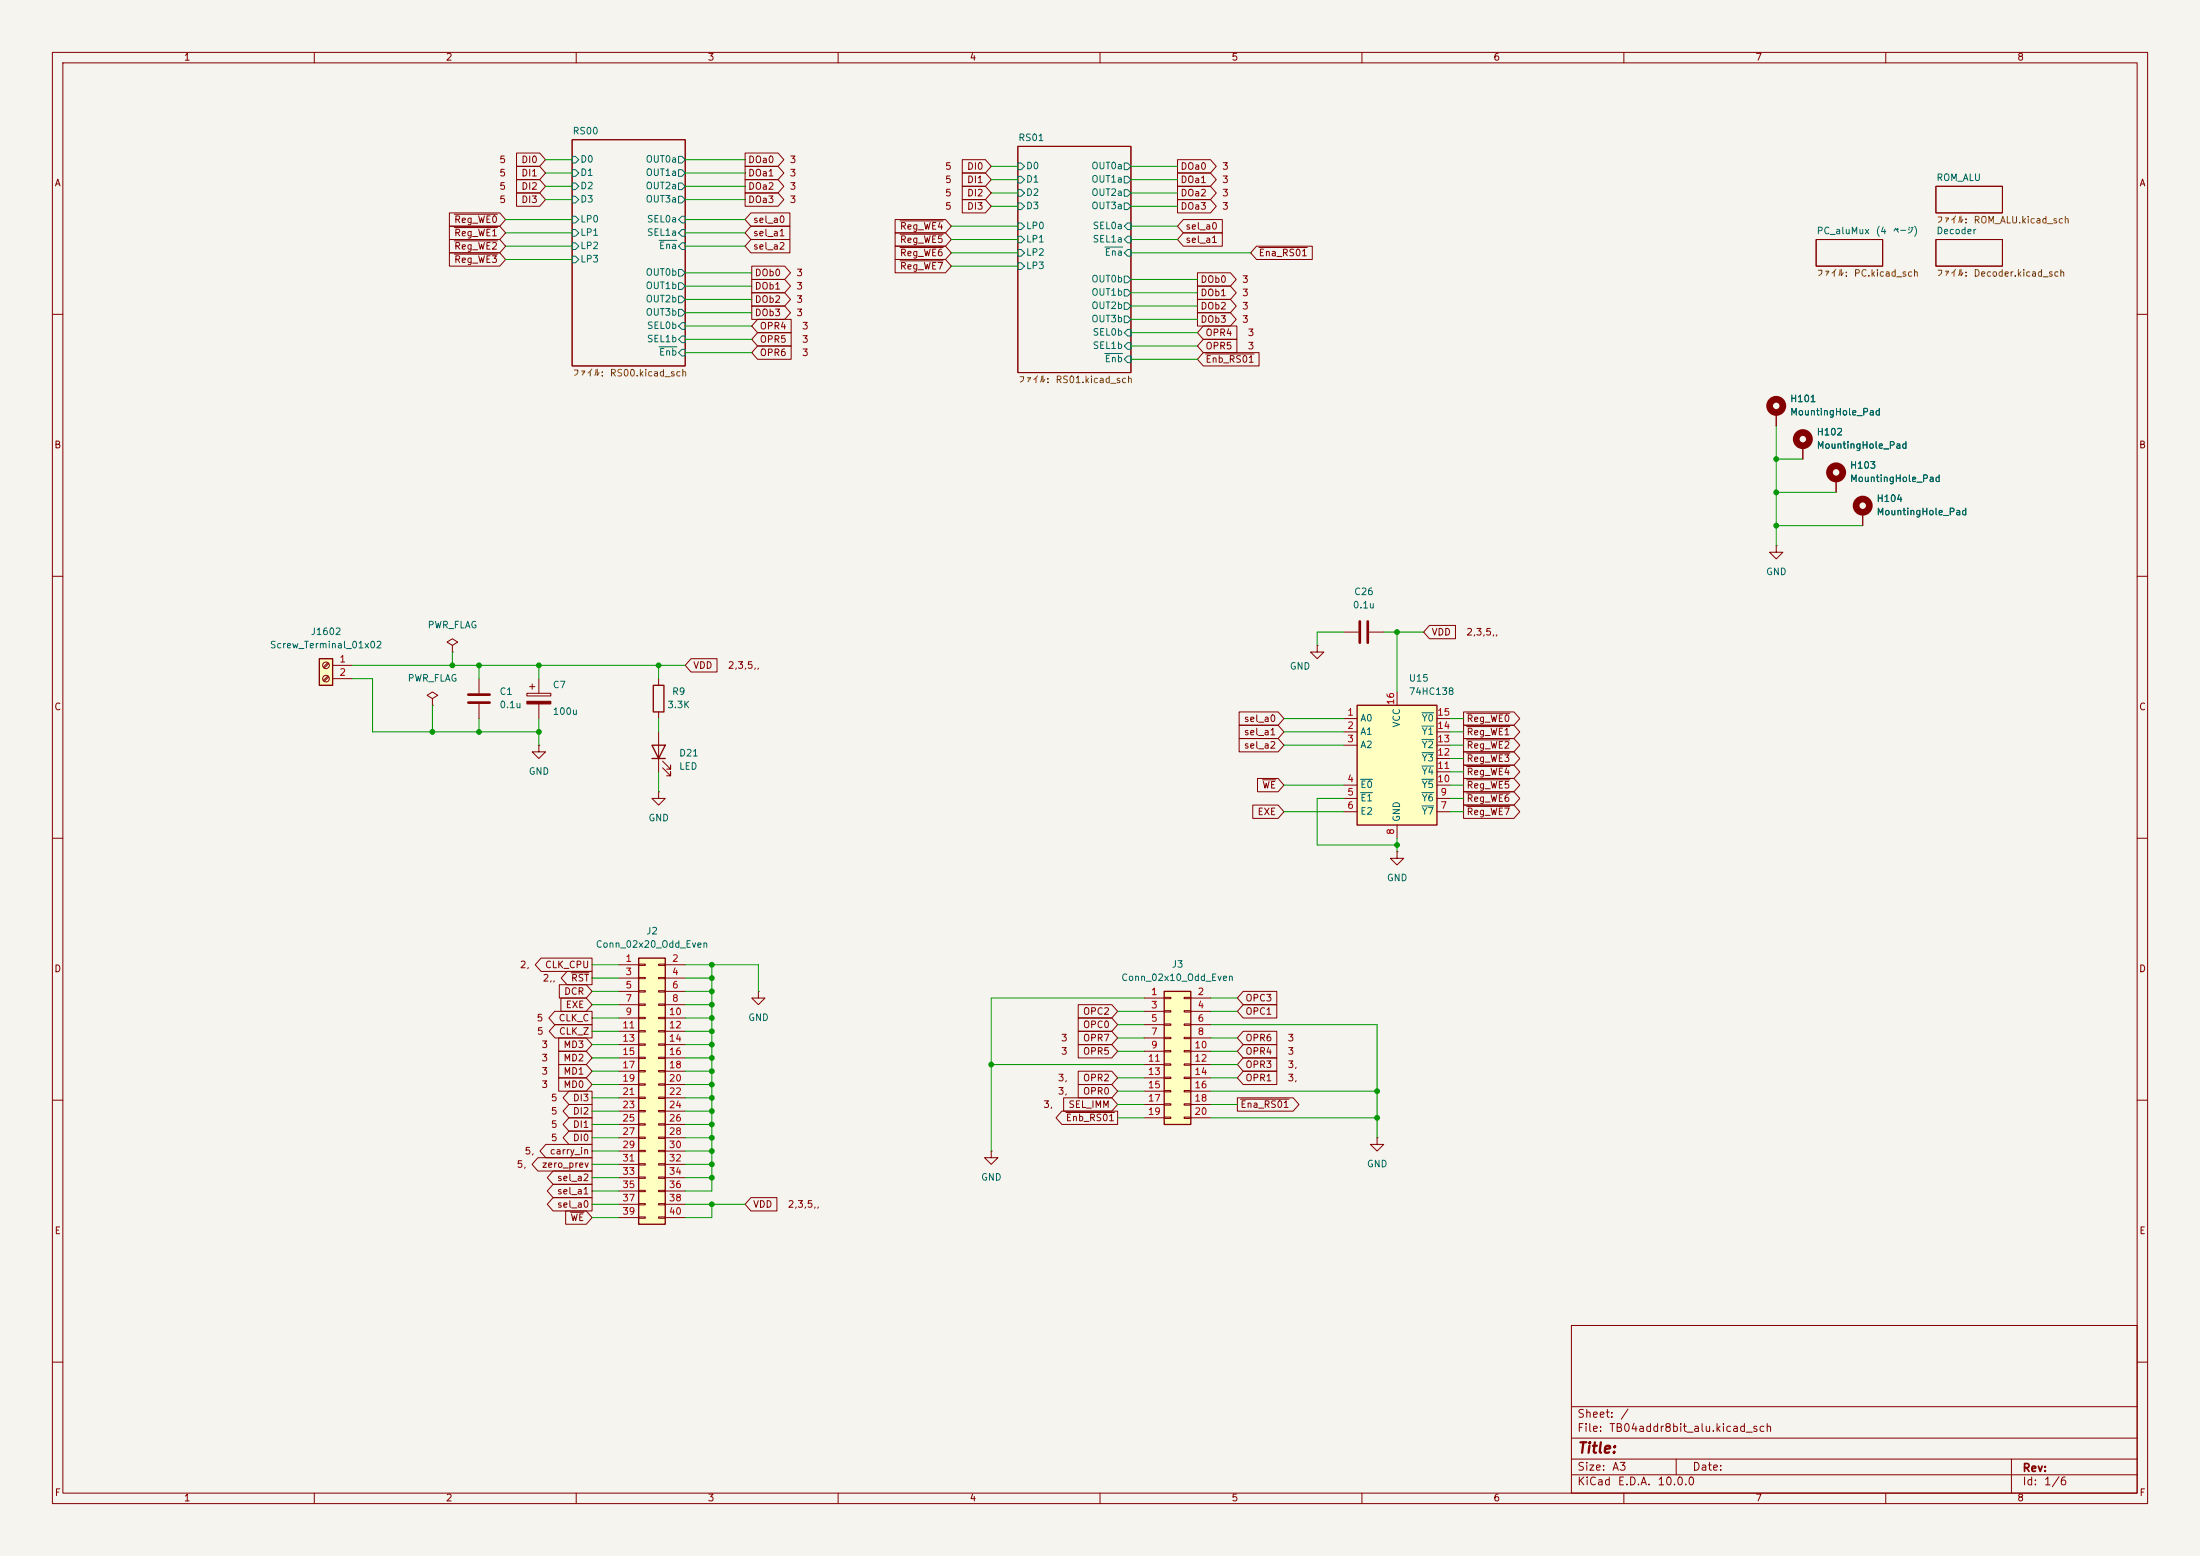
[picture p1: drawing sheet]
<svg xmlns="http://www.w3.org/2000/svg" width="420mm" height="297mm" viewBox="0 0 420 297" stroke-linecap="round" stroke-linejoin="round" font-family="sans-serif">
<path d="M0 0h420v297h-420z" fill="#f5f4ef" stroke="#f5f4ef" stroke-width=".19"/>
<g fill="none" stroke="#840000" stroke-width=".19">
<path d="M10 10h400v277h-400zM12 12h396v273h-396zM60 10v2M110 10v2M160 10v2M210 10v2M260 10v2M310 10v2M360 10v2M109.2 26.7h21.6v43.2h-21.6zM194.3 27.9h21.6v43.2h-21.6zM369.6 35.6h12.7v5h-12.7z"/>
<path d="M346.7 45.7h12.7v5.1h-12.7zM369.6 45.7h12.7v5.1h-12.7zM10 60h2M408 60h2M10 110h2M408 110h2M91.4 129.5v2.8M91.4 134.4v2.8M10 160h2M408 160h2M10 210h2M408 210h2"/>
<path d="M300 253h108v32h-108zM10 260h2M300 278.5h108M300 274.5h108M300 268.5h108M320 278.5v3M384 278.5v6.5M408 260h2M60 285v2M110 285v2M160 285v2M210 285v2"/>
<path d="M260 285v2M300 281.5h108M310 285v2M360 285v2"/>
</g>
<g fill="none" stroke="#006464" stroke-width=".19">
<path d="M109.2 29.8h.7l.6 .7-.6 .6h-.7zM109.2 32.4h.7l.6 .6-.6 .7h-.7zM109.2 34.9h.7l.6 .7-.6 .6h-.7zM109.2 37.5h.7l.6 .6-.6 .6h-.7zM129.5 29.8h.7l.6 .7-.6 .6h-.7zM129.5 32.4h.7l.6 .6-.6 .7h-.7zM129.5 34.9h.7l.6 .7-.6 .6h-.7zM129.5 37.5h.7l.6 .6-.6 .6h-.7zM194.3 31.1h.6l.7 .7-.7 .6h-.6zM194.3 33.7h.6l.7 .6-.7 .6h-.6zM194.3 36.2h.6l.7 .6-.7 .7h-.6zM194.3 38.7h.6l.7 .7-.7 .6h-.6z"/>
<path d="M214.6 31.1h.7l.6 .7-.6 .6h-.7zM214.6 33.7h.7l.6 .6-.6 .6h-.7zM214.6 36.2h.7l.6 .6-.6 .7h-.7zM214.6 38.7h.7l.6 .7-.6 .6h-.7zM109.2 41.3h.7l.6 .6-.6 .6h-.7zM109.2 43.8h.7l.6 .7-.6 .6h-.7zM109.2 46.4h.7l.6 .6-.6 .6h-.7zM109.2 48.9h.7l.6 .6-.6 .7h-.7zM125.8 45.9h3.4M129.5 51.4h.7l.6 .7-.6 .6h-.7zM129.5 54h.7l.6 .6-.6 .6h-.7zM129.5 56.5h.7l.6 .7-.6 .6h-.7z"/>
<path d="M129.5 59.1h.7l.6 .6-.6 .6h-.7zM130.2 41.3h.6v1.2h-.6l-.7-.6zM130.2 43.8h.6v1.3h-.6l-.7-.6zM130.2 46.4h.6v1.2h-.6l-.7-.6zM194.3 42.5h.6l.7 .7-.7 .6h-.6zM194.3 45.1h.6l.7 .6-.7 .7h-.6zM194.3 47.6h.6l.7 .7-.7 .6h-.6zM194.3 50.2h.6l.7 .6-.7 .6h-.6zM210.9 47.2h3.4M214.6 52.7h.7l.6 .6-.6 .7h-.7zM214.6 55.2h.7l.6 .7-.6 .6h-.7zM214.6 57.8h.7l.6 .6-.6 .7h-.7z"/>
<path d="M215.3 42.5h.6v1.3h-.6l-.7-.6zM215.3 45.1h.6v1.3h-.6l-.7-.7zM215.3 47.6h.6v1.3h-.6l-.7-.6zM125.8 66.2h3.4M130.2 61.6h.6v1.3h-.6l-.7-.7zM130.2 64.1h.6v1.3h-.6l-.7-.6zM130.2 66.7h.6v1.2h-.6l-.7-.6zM210.9 67.5h3.4M214.6 60.3h.7l.6 .7-.6 .6h-.7zM215.3 62.9h.6v1.2h-.6l-.7-.6zM215.3 65.4h.6v1.3h-.6l-.7-.7zM215.3 67.9h.6v1.3h-.6l-.7-.6z"/>
</g>
<path d="M89.4 132.6h4.1M89.4 134.1h4.1" fill="none" stroke="#840000" stroke-width=".51"/>
<path d="M121.9 182.9h5.1v50.8h-5.1z" fill="#ffffc2"/>
<path d="M124.5 142.2h2.5l-1.3 2.6zM124.5 144.8h2.5M121.9 182.9h5.1v50.8h-5.1z" fill="none" stroke="#840000" stroke-width=".25"/>
<g fill="none" stroke="#840000" stroke-width=".19">
<path d="M86.4 123.2l1-.6-1-.7-1.1 .7 1.1 .6v1.3M86.4 124.5h.1M125.7 139.7v7.6M102.9 142.2v1.3h1.2l-1.2 1.3-1.3-1.3h1.3M102.9 142.2h.1M125.7 151.1v1.3h1.3l-1.3 1.3-1.2-1.3h1.2M125.7 151.1h.1M126.5 146.6l1.5 1.5v-.8v.8h-.7M126.5 145.3l1.5 1.5v-.7v.7h-.7M118.1 184.2h3.8M118.1 186.7h3.8M118.1 189.2h3.8"/>
<path d="M118.1 191.8h3.8M118.1 194.3h3.8M118.1 196.9h3.8M118.1 199.4h3.8M121.9 184h1.3v.3h-1.3zM121.9 186.6h1.3v.2h-1.3zM121.9 189.1h1.3v.3h-1.3zM121.9 191.6h1.3v.3h-1.3zM121.9 194.2h1.3v.2h-1.3zM121.9 196.7h1.3v.3h-1.3zM121.9 199.3h1.3v.2h-1.3zM125.7 184h1.3v.3h-1.3z"/>
<path d="M125.7 186.6h1.3v.2h-1.3zM125.7 189.1h1.3v.3h-1.3zM125.7 191.6h1.3v.3h-1.3zM125.7 194.2h1.3v.2h-1.3zM125.7 196.7h1.3v.3h-1.3zM125.7 199.3h1.3v.2h-1.3zM127 184.2h3.8M127 186.7h3.8M127 189.2h3.8M127 191.8h3.8M127 194.3h3.8M127 196.9h3.8"/>
<path d="M127 199.4h3.8M144.8 189.2v1.3h1.2l-1.2 1.3-1.3-1.3h1.3M144.8 189.2h.1M118.1 201.9h3.8M118.1 204.5h3.8M118.1 207h3.8M118.1 209.6h3.8M118.1 212.1h3.8M118.1 214.6h3.8M118.1 217.2h3.8M118.1 219.7h3.8M121.9 201.8h1.3v.3h-1.3z"/>
<path d="M121.9 204.3h1.3v.3h-1.3zM121.9 206.9h1.3v.2h-1.3zM121.9 209.4h1.3v.3h-1.3zM121.9 212h1.3v.2h-1.3zM121.9 214.5h1.3v.3h-1.3zM121.9 217h1.3v.3h-1.3zM121.9 219.6h1.3v.2h-1.3zM125.7 201.8h1.3v.3h-1.3zM125.7 204.3h1.3v.3h-1.3zM125.7 206.9h1.3v.2h-1.3zM125.7 209.4h1.3v.3h-1.3zM125.7 212h1.3v.2h-1.3z"/>
<path d="M125.7 214.5h1.3v.3h-1.3zM125.7 217h1.3v.3h-1.3zM125.7 219.6h1.3v.2h-1.3zM127 201.9h3.8M127 204.5h3.8M127 207h3.8M127 209.6h3.8M127 212.1h3.8M127 214.6h3.8M127 217.2h3.8M127 219.7h3.8M118.1 222.2h3.8"/>
<path d="M118.1 224.8h3.8M118.1 227.3h3.8M118.1 229.9h3.8M118.1 232.4h3.8M121.9 222.1h1.3v.3h-1.3zM121.9 224.7h1.3v.2h-1.3zM121.9 227.2h1.3v.3h-1.3zM121.9 229.7h1.3v.3h-1.3zM121.9 232.3h1.3v.2h-1.3zM125.7 222.1h1.3v.3h-1.3zM125.7 224.7h1.3v.2h-1.3zM125.7 227.2h1.3v.3h-1.3z"/>
<path d="M125.7 229.7h1.3v.3h-1.3zM125.7 232.3h1.3v.2h-1.3zM127 222.2h3.8M127 224.8h3.8M127 227.3h3.8M127 229.9h3.8M127 232.4h3.8"/>
</g>
<path d="M61 125.7h2.5v5.1h-2.5z" fill="#ffffc2"/>
<path d="M61 125.7h2.5v5.1h-2.5zM124.7 130.8h2v5.1h-2z" fill="none" stroke="#840000" stroke-width=".25"/>
<g fill="none" stroke="#840000" stroke-width=".19">
<path d="M339.1 78.7v2.6M344.2 85.1v2.5M350.5 91.4v2.6M355.6 97.8v2.5M339.1 104.1v1.3h1.3l-1.3 1.3-1.3-1.3h1.3M339.1 104.1h.1M62.6 126.5l-.9 .8M62.6 129l-.9 .9M62.8 126.7l-.9 .8M62.8 129.2l-.9 .8M63.5 127h3.8M63.5 129.5h3.8"/>
<path d="M82.5 133.4l1.1-.7-1.1-.6-1 .6 1 .7v1.2M82.5 134.6h.1M100.6 132.3h4.6v.5h-4.6zM101.1 131.1h1M101.6 130.6v1M102.9 129.5v2.8M102.9 134.4v2.8M125.7 129.5v1.3M125.7 135.9v1.3M256.5 120.7h2.8M261.4 120.7h2.8M266.7 162.6v1.2h1.3l-1.3 1.3-1.3-1.3h1.3"/>
<path d="M266.7 162.6h.1M189.2 219.7v1.3h1.3l-1.3 1.2-1.2-1.2h1.2M189.2 219.7h.1"/>
<circle cx="62.2" cy="127" r=".63"/>
<circle cx="62.2" cy="129.5" r=".63"/>
</g>
<path d="M100.6 133.9h4.6v.5h-4.6z" fill="#840000" stroke="#840000" stroke-width=".19"/>
<path d="M259.6 118.6v4.1M261.1 118.6v4.1" fill="none" stroke="#840000" stroke-width=".51"/>
<g fill="none" stroke="#840000" stroke-width="1.3">
<circle cx="339.1" cy="77.5" r="1.27"/>
<circle cx="344.2" cy="83.8" r="1.27"/>
<circle cx="350.5" cy="90.2" r="1.27"/>
<circle cx="355.6" cy="96.5" r="1.27"/>
</g>
<path d="M259.1 134.6h15.2v22.9h-15.2z" fill="#ffffc2"/>
<path d="M259.1 134.6h15.2v22.9h-15.2z" fill="none" stroke="#840000" stroke-width=".25"/>
<g fill="none" stroke="#840000" stroke-width=".19">
<path d="M251.5 123.2v1.3h-1.3l1.3 1.2 1.2-1.2h-1.2M251.5 123.2h.1M256.5 137.2h2.6M256.5 139.7h2.6M266.7 132.1v2.5M274.3 137.2h2.6M274.3 139.7h2.6M256.5 142.2h2.6M256.5 149.9h2.6M256.5 152.4h2.6M256.5 154.9h2.6M266.7 157.5v2.5"/>
<path d="M274.3 142.2h2.6M274.3 149.9h2.6M274.3 152.4h2.6M274.3 154.9h2.6M274.3 147.3h2.6M274.3 144.8h2.6"/>
</g>
<path d="M271.4 138.6h2.3M271.4 136.1h2.3M259.7 148.8h2.3M259.7 151.3h2.3M271.4 148.8h2.3M271.4 151.3h2.3M271.4 153.8h2.3M271.4 146.2h2.3M271.4 143.7h2.3M271.4 141.1h2.3" fill="none" stroke="#006464" stroke-width=".19"/>
<path d="M222.2 189.2h5.1v25.4h-5.1z" fill="#ffffc2"/>
<path d="M222.2 189.2h5.1v25.4h-5.1z" fill="none" stroke="#840000" stroke-width=".25"/>
<g fill="none" stroke="#840000" stroke-width=".19">
<path d="M98.6 34.3h4.4l1.1 1.3-1.1 1.2h-4.4zM98.6 36.8h4.4l1.1 1.3-1.1 1.3h-4.4zM98.6 31.7h4.4l1.1 1.3-1.1 1.3h-4.4zM98.6 29.2h4.4l1.1 1.3-1.1 1.3h-4.4zM142.2 29.2h6.3l1.1 1.3-1.1 1.3h-6.3zM142.2 31.7h6.3l1.1 1.3-1.1 1.3h-6.3zM142.2 34.3h6.3l1.1 1.3-1.1 1.2h-6.3zM142.2 36.8h6.3l1.1 1.3-1.1 1.3h-6.3zM183.7 38.1h4.4l1.1 1.3-1.1 1.2h-4.4zM183.7 35.6h4.4l1.1 1.2-1.1 1.3h-4.4zM183.7 30.5h4.4l1.1 1.3-1.1 1.2h-4.4zM183.7 33h4.4l1.1 1.3-1.1 1.3h-4.4z"/>
<path d="M224.8 35.6h6.3l1.1 1.2-1.1 1.3h-6.3zM224.8 33h6.3l1.1 1.3-1.1 1.3h-6.3zM224.8 38.1h6.3l1.1 1.3-1.1 1.2h-6.3zM224.8 30.5h6.3l1.1 1.3-1.1 1.2h-6.3zM85.8 48.3h9.6l1.1 1.2-1.1 1.3h-9.6zM85.8 43.2h9.6l1.1 1.3-1.1 1.2h-9.6zM85.8 45.7h9.6l1.1 1.3-1.1 1.3h-9.6zM85.8 40.6h9.6l1.1 1.3-1.1 1.3h-9.6zM86.7 48.5h8.3M86.7 43.4h8.3M86.7 46h8.3M86.7 40.9h8.3"/>
<path d="M143.4 40.6h7.4v2.6h-7.4l-1.2-1.3zM143.4 43.2h7.4v2.5h-7.4l-1.2-1.2zM143.4 45.7h7.4v2.6h-7.4l-1.2-1.3zM143.5 58.4h6.3l1.1 1.3-1.1 1.3h-6.3zM143.5 55.9h6.3l1.1 1.3-1.1 1.2h-6.3zM143.5 53.3h6.3l1.1 1.3-1.1 1.3h-6.3zM143.5 50.8h6.3l1.1 1.3-1.1 1.2h-6.3zM170.9 41.9h9.6l1.1 1.3-1.1 1.3h-9.6zM170.9 44.4h9.6l1.1 1.3-1.1 1.3h-9.6zM170.9 49.5h9.6l1.1 1.3-1.1 1.3h-9.6zM170.9 47h9.6l1.1 1.3-1.1 1.2h-9.6zM171.8 42.2h8.3"/>
<path d="M171.8 44.7h8.3M171.8 49.8h8.3M171.8 47.2h8.3M225.9 44.4h7.4v2.6h-7.4l-1.1-1.3zM225.9 41.9h7.4v2.6h-7.4l-1.1-1.3zM228.6 57.1h6.3l1.1 1.3-1.1 1.3h-6.3zM228.6 54.6h6.3l1.1 1.3-1.1 1.3h-6.3zM228.6 59.7h6.3l1.1 1.3-1.1 1.2h-6.3zM228.6 52.1h6.3l1.1 1.2-1.1 1.3h-6.3zM239.9 47h10.6v2.5h-10.6l-1.1-1.2zM240.3 47.2h9.3M144.6 66h6.4v2.6h-6.4l-1.1-1.3z"/>
<path d="M144.6 61h6.4v2.5h-6.4l-1.1-1.3zM144.6 63.5h6.4v2.5h-6.4l-1.1-1.2zM229.7 62.2h6.4v2.6h-6.4l-1.1-1.3zM229.7 64.8h6.4v2.5h-6.4l-1.1-1.3zM229.7 67.3h10.7v2.6h-10.7l-1.1-1.3zM230.2 67.6h9.2M339.1 78.7v2.6M344.2 85.1v2.5M350.5 91.4v2.6M355.6 97.8v2.5M272.9 119.4h5v2.5h-5l-1.1-1.2zM131.9 125.7h5v2.6h-5l-1.1-1.3z"/>
<path d="M236.6 138.4h7.4l1.1 1.3-1.1 1.3h-7.4zM236.6 135.9h7.4l1.1 1.3-1.1 1.2h-7.4zM279.4 135.9h9.6l1.1 1.3-1.1 1.2h-9.6zM279.4 138.4h9.6l1.1 1.3-1.1 1.3h-9.6zM280 136.1h8.2M280 138.7h8.2M236.6 141h7.4l1.1 1.2-1.1 1.3h-7.4zM239.2 153.7h4.8l1.1 1.2-1.1 1.3h-4.8zM240.1 148.6h3.9l1.1 1.3-1.1 1.2h-3.9zM241 148.8h2.6M279.4 141h9.6l1.1 1.2-1.1 1.3h-9.6zM279.4 143.5h9.6l1.1 1.3-1.1 1.3h-9.6z"/>
<path d="M279.4 151.1h9.6l1.1 1.3-1.1 1.3h-9.6zM279.4 148.6h9.6l1.1 1.3-1.1 1.2h-9.6zM279.4 153.7h9.6l1.1 1.2-1.1 1.3h-9.6zM279.4 146h9.6l1.1 1.3-1.1 1.3h-9.6zM280 141.2h8.2M280 143.8h8.2M280 151.4h8.2M280 148.8h8.2M280 153.9h8.2M280 146.3h8.2M103.3 182.9h9.7v2.5h-9.7l-1.1-1.2zM105.9 193h7.1v2.6h-7.1l-1.1-1.3z"/>
<path d="M106 195.6h7v2.5h-7l-1.2-1.2zM106.7 198.1h5.2l1.1 1.3-1.1 1.3h-5.2zM106.8 188h5.1l1.1 1.2-1.1 1.3h-5.1zM107.1 190.5h4.8l1.1 1.3-1.1 1.2h-4.8zM108.2 185.4h4.8v2.6h-4.8l-1.1-1.3zM109 185.7h3.4M205.8 196.8h6.4l1.2 1.3-1.2 1.3h-6.4zM205.8 199.4h6.4l1.2 1.3-1.2 1.2h-6.4zM205.8 194.3h6.4l1.2 1.3-1.2 1.3h-6.4zM205.8 191.8h6.4l1.2 1.2-1.2 1.3h-6.4zM218.4 190.5h3.8M218.4 193h3.8"/>
<path d="M218.4 195.6h3.8M218.4 198.1h3.8M222.2 190.4h1.3v.2h-1.3zM222.2 192.9h1.3v.3h-1.3zM222.2 195.5h1.3v.2h-1.3zM222.2 198h1.3v.2h-1.3zM226.1 190.4h1.2v.2h-1.2zM226.1 192.9h1.2v.3h-1.2zM226.1 195.5h1.2v.2h-1.2zM226.1 198h1.2v.2h-1.2zM227.3 190.5h3.8M227.3 193h3.8"/>
<path d="M227.3 195.6h3.8M227.3 198.1h3.8M237.3 191.8h6.4v2.5h-6.4l-1.1-1.3zM237.3 189.2h6.4v2.6h-6.4l-1.1-1.3zM237.3 199.4h6.4v2.5h-6.4l-1.1-1.2zM237.3 196.8h6.4v2.6h-6.4l-1.1-1.3zM104.2 218.4h8.8v2.6h-8.8l-1.1-1.3zM106.7 205.7h5.2l1.1 1.3-1.1 1.3h-5.2zM106.7 203.2h5.2l1.1 1.3-1.1 1.2h-5.2zM106.7 200.7h5.2l1.1 1.2-1.1 1.3h-5.2zM108.6 210.8h4.4v2.6h-4.4l-1.1-1.3zM108.6 213.4h4.4v2.5h-4.4l-1.1-1.3z"/>
<path d="M108.6 208.3h4.4v2.5h-4.4l-1.1-1.2zM108.6 215.9h4.4v2.5h-4.4l-1.1-1.2zM202.7 212.1h10.7v2.5h-10.7l-1.1-1.2zM203.1 209.5h9.1l1.2 1.3-1.2 1.3h-9.1zM203.5 212.3h9.3M205.8 204.5h6.4l1.2 1.2-1.2 1.3h-6.4zM205.8 207h6.4l1.2 1.3-1.2 1.3h-6.4zM218.4 200.7h3.8M218.4 203.2h3.8M218.4 205.7h3.8M218.4 208.3h3.8M218.4 210.8h3.8"/>
<path d="M218.4 213.4h3.8M222.2 200.5h1.3v.3h-1.3zM222.2 203.1h1.3v.2h-1.3zM222.2 205.6h1.3v.3h-1.3zM222.2 208.2h1.3v.2h-1.3zM222.2 210.7h1.3v.2h-1.3zM222.2 213.2h1.3v.3h-1.3zM226.1 200.5h1.2v.3h-1.2zM226.1 203.1h1.2v.2h-1.2zM226.1 205.6h1.2v.3h-1.2zM226.1 208.2h1.2v.2h-1.2zM226.1 210.7h1.2v.2h-1.2z"/>
<path d="M226.1 213.2h1.2v.3h-1.2zM227.3 200.7h3.8M227.3 203.2h3.8M227.3 205.7h3.8M227.3 208.3h3.8M227.3 210.8h3.8M227.3 213.4h3.8M236.2 209.5h10.7l1.1 1.3-1.1 1.3h-10.7zM236.8 209.8h9.3M237.3 204.5h6.4v2.5h-6.4l-1.1-1.3zM237.3 201.9h6.4v2.6h-6.4l-1.1-1.3zM262.9 217.2v1.2h1.3l-1.3 1.3-1.3-1.3h1.3"/>
<path d="M262.9 217.2h.1M102.7 221h10.3v2.5h-10.3l-1.1-1.3zM105.6 223.5h7.4v2.6h-7.4l-1.1-1.3zM105.6 226.1h7.4v2.5h-7.4l-1.1-1.3zM105.6 228.6h7.4v2.5h-7.4l-1.1-1.2zM108 231.1h3.9l1.1 1.3-1.1 1.3h-3.9zM108.9 231.4h2.6M143.4 228.6h4.9v2.5h-4.9l-1.2-1.2z"/>
</g>
<g fill="none" stroke="#009600" stroke-width=".19">
<path d="M104.1 38.1h5.1M104.1 35.6h5.1M104.1 30.5h5.1M104.1 33h5.1M130.8 38.1h11.4M130.8 35.6h11.4M130.8 30.5h11.4M130.8 33h11.4M189.2 31.8h5.1M189.2 36.8h5.1M189.2 34.3h5.1M189.2 39.4h5.1"/>
<path d="M215.9 31.8h8.9M215.9 36.8h8.9M215.9 34.3h8.9M215.9 39.4h8.9M96.5 49.5h12.7M96.5 44.5h12.7M96.5 47h12.7M96.5 41.9h12.7M130.8 44.5h11.4M130.8 54.6h12.7M130.8 47h11.4M130.8 52.1h12.7"/>
<path d="M130.8 41.9h11.4M130.8 59.7h12.7M130.8 57.2h12.7M181.6 45.7h12.7M181.6 43.2h12.7M181.6 48.3h12.7M181.6 50.8h12.7M215.9 45.7h8.9M215.9 43.2h8.9M215.9 48.3h22.9M215.9 58.4h12.7M215.9 55.9h12.7"/>
<path d="M215.9 53.3h12.7M130.8 67.3h12.7M130.8 64.8h12.7M130.8 62.2h12.7M215.9 61h12.7M215.9 66h12.7M215.9 63.5h12.7M215.9 68.6h12.7M339.1 81.3v22.8M339.1 87.6h5.1M339.1 94h11.4M339.1 100.3h16.5"/>
<path d="M67.3 129.5h3.8v10.2h31.8M67.3 127h63.5M82.5 134.6v5.1M86.4 124.5v2.5M91.4 127v2.5M91.4 137.2v2.5M102.9 127v2.5M102.9 137.2v5M125.7 127v2.5M125.7 137.2v2.5M245.1 139.7h11.4M245.1 137.2h11.4"/>
<path d="M256.5 120.7h-5v2.5M264.2 120.7h7.6M266.7 120.7v11.4M276.9 139.7h2.5M276.9 137.2h2.5M125.7 147.3v3.8M245.1 142.2h11.4M245.1 149.9h11.4M245.1 154.9h11.4M256.5 152.4h-5v8.9h15.2M276.9 144.8h2.5M276.9 142.2h2.5"/>
<path d="M276.9 147.3h2.5M276.9 152.4h2.5M276.9 149.9h2.5M276.9 154.9h2.5M266.7 160v2.6M113 196.9h5.1M113 194.3h5.1M113 184.2h5.1M113 191.8h5.1M113 186.7h5.1M113 189.2h5.1M113 199.4h5.1"/>
<path d="M130.8 196.9h5.1M130.8 194.3h5.1M130.8 184.2h14v5M130.8 191.8h5.1M130.8 186.7h5.1M130.8 189.2h5.1M130.8 199.4h5.1M135.9 184.2v43.1h-5.1M213.4 198.1h5M213.4 193h5M213.4 195.6h5M218.4 190.5h-29.2v29.2"/>
<path d="M231.1 195.6h31.8v21.6M231.1 190.5h5.1M231.1 198.1h5.1M231.1 193h5.1M113 209.6h5.1M113 214.6h5.1M113 212.1h5.1M113 219.7h5.1M113 217.2h5.1M113 207h5.1M113 201.9h5.1M113 204.5h5.1"/>
<path d="M130.8 209.6h5.1M130.8 214.6h5.1M130.8 212.1h5.1M130.8 219.7h5.1M130.8 217.2h5.1M130.8 207h5.1M130.8 201.9h5.1M130.8 204.5h5.1M189.2 203.2h29.2M213.4 200.7h5M213.4 208.3h5M213.4 213.4h5"/>
<path d="M213.4 210.8h5M213.4 205.7h5M231.1 203.2h5.1M231.1 200.7h5.1M231.1 208.3h31.8M231.1 213.4h31.8M231.1 210.8h5.1M231.1 205.7h5.1M113 227.3h5.1M113 222.2h5.1M113 232.4h5.1M113 229.9h5.1"/>
<path d="M113 224.8h5.1M130.8 222.2h5.1M130.8 229.9h11.4M130.8 224.8h5.1M135.9 229.9v2.5h-5.1"/>
</g>
<g fill="#009600" stroke="#009600" stroke-width=".19">
<circle cx="135.9" cy="196.9" r=".46"/>
<circle cx="135.9" cy="194.3" r=".46"/>
<circle cx="135.9" cy="201.9" r=".46"/>
<circle cx="135.9" cy="199.4" r=".46"/>
<circle cx="135.9" cy="186.7" r=".46"/>
<circle cx="135.9" cy="189.2" r=".46"/>
<circle cx="135.9" cy="191.8" r=".46"/>
<circle cx="135.9" cy="184.2" r=".46"/>
<circle cx="86.4" cy="127" r=".46"/>
<circle cx="102.9" cy="139.7" r=".46"/>
<circle cx="91.4" cy="139.7" r=".46"/>
<circle cx="82.5" cy="139.7" r=".46"/>
<circle cx="135.9" cy="214.6" r=".46"/>
<circle cx="135.9" cy="217.2" r=".46"/>
<circle cx="135.9" cy="222.2" r=".46"/>
<circle cx="135.9" cy="219.7" r=".46"/>
<circle cx="135.9" cy="224.8" r=".46"/>
<circle cx="189.2" cy="203.2" r=".46"/>
<circle cx="135.9" cy="204.5" r=".46"/>
<circle cx="135.9" cy="207" r=".46"/>
<circle cx="135.9" cy="212.1" r=".46"/>
<circle cx="135.9" cy="209.6" r=".46"/>
<circle cx="135.9" cy="229.9" r=".46"/>
<circle cx="91.4" cy="127" r=".46"/>
<circle cx="102.9" cy="127" r=".46"/>
<circle cx="125.7" cy="127" r=".46"/>
<circle cx="339.1" cy="100.3" r=".46"/>
<circle cx="339.1" cy="94" r=".46"/>
<circle cx="266.7" cy="120.7" r=".46"/>
<circle cx="339.1" cy="87.6" r=".46"/>
<circle cx="262.9" cy="208.3" r=".46"/>
<circle cx="266.7" cy="161.3" r=".46"/>
<circle cx="262.9" cy="213.4" r=".46"/>
</g>
<text font-size="2" fill="#840000" x="301" y="277.9">Title:</text>
<g font-size="1.5" fill="#840000">
<text x="301" y="273.7">File:</text>
<text x="301" y="271">Sheet:</text>
<text x="307.1" y="273.7">TB04addr8bit_alu.kicad_sch</text>
<text x="309.2" y="271">/</text>
<text x="301" y="281.1">Size:</text>
<text x="307.6" y="281.1">A3</text>
<text x="323" y="281.1">Date:</text>
<text x="386" y="281.3">Rev:</text>
<text x="301" y="283.9">KiCad</text>
<text x="308.7" y="283.9">E.D.A.</text>
<text x="316.3" y="283.9">10.0.0</text>
<text x="386" y="283.9">Id:</text>
<text x="390.1" y="283.9">1/6</text>
</g>
<g font-size="1.3" fill="#840000">
<text x="35" y="11.9">1</text>
<text x="85" y="11.9">2</text>
<text x="135" y="11.9">3</text>
<text x="185" y="11.9">4</text>
<text x="235" y="11.9">5</text>
<text x="285" y="11.9">6</text>
<text x="335" y="11.9">7</text>
<text x="385" y="11.9">8</text>
<text x="10.3" y="35.9">A</text>
<text x="95.2" y="34">5</text>
<text x="95.2" y="31.4">5</text>
<text x="99.4" y="34">DI1</text>
<text x="99.4" y="31.4">DI0</text>
<text x="142.7" y="31.4">DOa0</text>
<text x="142.7" y="34">DOa1</text>
<text x="150.7" y="31.4">3</text>
<text x="150.7" y="34">3</text>
<text x="180.3" y="32.7">5</text>
<text x="180.3" y="35.2">5</text>
<text x="184.5" y="32.7">DI0</text>
<text x="184.5" y="35.2">DI1</text>
<text x="225.3" y="35.2">DOa1</text>
<text x="225.3" y="32.7">DOa0</text>
<text x="233.2" y="35.2">3</text>
<text x="233.2" y="32.7">3</text>
<text x="408.3" y="35.9">A</text>
<text x="95.2" y="36.5">5</text>
<text x="95.2" y="39.1">5</text>
<text x="99.4" y="36.5">DI2</text>
<text x="99.4" y="39.1">DI3</text>
<text x="142.7" y="36.5">DOa2</text>
<text x="142.7" y="39.1">DOa3</text>
<text x="150.7" y="36.5">3</text>
<text x="150.7" y="39.1">3</text>
<text x="180.3" y="40.3">5</text>
<text x="180.3" y="37.8">5</text>
<text x="184.5" y="40.3">DI3</text>
<text x="184.5" y="37.8">DI2</text>
<text x="225.3" y="37.8">DOa2</text>
<text x="225.3" y="40.3">DOa3</text>
<text x="233.2" y="37.8">3</text>
<text x="233.2" y="40.3">3</text>
<text x="86.6" y="45.4">Reg_WE1</text>
<text x="86.6" y="47.9">Reg_WE2</text>
<text x="86.6" y="42.9">Reg_WE0</text>
<text x="143.7" y="42.9">sel_a0</text>
<text x="143.7" y="45.4">sel_a1</text>
<text x="143.7" y="47.9">sel_a2</text>
<text x="171.7" y="44.1">Reg_WE4</text>
<text x="171.7" y="46.7">Reg_WE5</text>
<text x="226.2" y="46.7">sel_a1</text>
<text x="226.2" y="44.1">sel_a0</text>
<text x="86.6" y="50.5">Reg_WE3</text>
<text x="144" y="53">DOb0</text>
<text x="151.9" y="53">3</text>
<text x="171.7" y="51.8">Reg_WE7</text>
<text x="171.7" y="49.2">Reg_WE6</text>
<text x="240.2" y="49.2">Ena_RS01</text>
<text x="144" y="58.1">DOb2</text>
<text x="144" y="55.6">DOb1</text>
<text x="151.9" y="58.1">3</text>
<text x="151.9" y="55.6">3</text>
<text x="229.1" y="59.4">DOb2</text>
<text x="229.1" y="56.8">DOb1</text>
<text x="229.1" y="54.3">DOb0</text>
<text x="237" y="59.4">3</text>
<text x="237" y="56.8">3</text>
<text x="237" y="54.3">3</text>
<text x="144" y="60.6">DOb3</text>
<text x="144.9" y="63.2">OPR4</text>
<text x="144.9" y="65.7">OPR5</text>
<text x="151.9" y="60.6">3</text>
<text x="153" y="63.2">3</text>
<text x="153" y="65.7">3</text>
<text x="229.1" y="61.9">DOb3</text>
<text x="230" y="64.5">OPR4</text>
<text x="237" y="61.9">3</text>
<text x="238.1" y="64.5">3</text>
<text x="144.9" y="68.3">OPR6</text>
<text x="153" y="68.3">3</text>
<text x="230" y="67">OPR5</text>
<text x="230" y="69.5">Enb_RS01</text>
<text x="238.1" y="67">3</text>
<text x="10.3" y="85.9">B</text>
<text x="408.2" y="85.9">B</text>
<text x="273.2" y="121.6">VDD</text>
<text x="279.8" y="121.6">2,3,5,,</text>
<text x="132.2" y="128">VDD</text>
<text x="138.9" y="128">2,3,5,,</text>
<text x="10.3" y="135.9">C</text>
<text x="408.2" y="135.9">C</text>
<text x="237.4" y="143.2">sel_a2</text>
<text x="237.4" y="140.7">sel_a1</text>
<text x="237.4" y="138.1">sel_a0</text>
<text x="279.9" y="143.2">Reg_WE2</text>
<text x="279.9" y="138.1">Reg_WE0</text>
<text x="279.9" y="140.7">Reg_WE1</text>
<text x="279.9" y="145.7">Reg_WE3</text>
<text x="279.9" y="148.3">Reg_WE4</text>
<text x="240" y="155.9">EXE</text>
<text x="240.9" y="150.8">WE</text>
<text x="279.9" y="153.4">Reg_WE6</text>
<text x="279.9" y="150.8">Reg_WE5</text>
<text x="279.9" y="155.9">Reg_WE7</text>
<text x="10.3" y="185.9">D</text>
<text x="99.1" y="185.1">2,</text>
<text x="103.9" y="185.1">CLK_CPU</text>
<text x="408.2" y="185.9">D</text>
<text x="103.5" y="187.6">2,,</text>
<text x="107.6" y="190.2">DCR</text>
<text x="108.9" y="187.6">RST</text>
<text x="237.6" y="191.5">OPC3</text>
<text x="102.4" y="195.3">5</text>
<text x="102.4" y="197.8">5</text>
<text x="106.5" y="195.3">CLK_C</text>
<text x="106.6" y="197.8">CLK_Z</text>
<text x="107.9" y="192.7">EXE</text>
<text x="206.6" y="196.5">OPC0</text>
<text x="206.6" y="194">OPC2</text>
<text x="237.6" y="194">OPC1</text>
<text x="103.3" y="200.3">3</text>
<text x="103.3" y="202.9">3</text>
<text x="107.5" y="200.3">MD3</text>
<text x="107.5" y="202.9">MD2</text>
<text x="202.5" y="199.1">3</text>
<text x="202.5" y="201.6">3</text>
<text x="206.6" y="199.1">OPR7</text>
<text x="206.6" y="201.6">OPR5</text>
<text x="237.6" y="201.6">OPR4</text>
<text x="237.6" y="199.1">OPR6</text>
<text x="245.7" y="201.6">3</text>
<text x="245.7" y="199.1">3</text>
<text x="103.3" y="208">3</text>
<text x="103.3" y="205.4">3</text>
<text x="107.5" y="208">MD0</text>
<text x="107.5" y="205.4">MD1</text>
<text x="201.8" y="206.7">3,</text>
<text x="201.8" y="209.2">3,</text>
<text x="206.6" y="206.7">OPR2</text>
<text x="206.6" y="209.2">OPR0</text>
<text x="237.6" y="206.7">OPR1</text>
<text x="237.6" y="204.2">OPR3</text>
<text x="245.7" y="206.7">3,</text>
<text x="245.7" y="204.2">3,</text>
<text x="105.1" y="213">5</text>
<text x="105.1" y="215.6">5</text>
<text x="105.1" y="210.5">5</text>
<text x="109.3" y="213">DI2</text>
<text x="109.3" y="215.6">DI1</text>
<text x="109.3" y="210.5">DI3</text>
<text x="199.1" y="211.8">3,</text>
<text x="203.4" y="214.3">Enb_RS01</text>
<text x="203.9" y="211.8">SEL_IMM</text>
<text x="236.7" y="211.8">Ena_RS01</text>
<text x="100.1" y="220.7">5,</text>
<text x="104.9" y="220.7">carry_in</text>
<text x="105.1" y="218.1">5</text>
<text x="109.3" y="218.1">DI0</text>
<text x="98.5" y="223.2">5,</text>
<text x="103.3" y="223.2">zero_prev</text>
<text x="106.2" y="225.7">sel_a2</text>
<text x="106.2" y="228.3">sel_a1</text>
<text x="106.2" y="230.8">sel_a0</text>
<text x="108.8" y="233.4">WE</text>
<text x="143.7" y="230.8">VDD</text>
<text x="150.3" y="230.8">2,3,5,,</text>
<text x="10.3" y="235.9">E</text>
<text x="408.3" y="235.9">E</text>
<text x="10.3" y="285.9">F</text>
<text x="35" y="286.9">1</text>
<text x="85" y="286.9">2</text>
<text x="135" y="286.9">3</text>
<text x="185" y="286.9">4</text>
<text x="235" y="286.9">5</text>
<text x="285" y="286.9">6</text>
<text x="335" y="286.9">7</text>
<text x="385" y="286.9">8</text>
<text x="408.3" y="285.9">F</text>
</g>
<g font-size="1.3" fill="#006464">
<text x="109.2" y="26">RS00</text>
<text x="194.3" y="27.2">RS01</text>
<text x="110.7" y="31.3">D0</text>
<text x="110.7" y="33.9">D1</text>
<text x="123.2" y="31.3">OUT0a</text>
<text x="123.2" y="33.9">OUT1a</text>
<text x="195.8" y="32.6">D0</text>
<text x="195.8" y="35.2">D1</text>
<text x="208.2" y="32.6">OUT0a</text>
<text x="208.2" y="35.2">OUT1a</text>
<text x="369.6" y="34.8">ROM_ALU</text>
<text x="110.7" y="36.4">D2</text>
<text x="110.7" y="39">D3</text>
<text x="123.2" y="36.4">OUT2a</text>
<text x="123.2" y="39">OUT3a</text>
<text x="195.8" y="37.7">D2</text>
<text x="195.8" y="40.2">D3</text>
<text x="208.2" y="37.7">OUT2a</text>
<text x="208.2" y="40.2">OUT3a</text>
<text x="110.7" y="42.8">LP0</text>
<text x="110.7" y="45.3">LP1</text>
<text x="110.7" y="47.9">LP2</text>
<text x="123.4" y="42.8">SEL0a</text>
<text x="123.4" y="45.3">SEL1a</text>
<text x="125.7" y="47.9">Ena</text>
<text x="195.8" y="44">LP0</text>
<text x="195.8" y="46.6">LP1</text>
<text x="208.5" y="44">SEL0a</text>
<text x="208.5" y="46.6">SEL1a</text>
<text x="346.7" y="45">PC_aluMux</text>
<text x="358" y="45">(4</text>
<text x="361.2" y="45">ページ)</text>
<text x="369.6" y="45">Decoder</text>
<text x="110.7" y="50.4">LP3</text>
<text x="123.2" y="52.9">OUT0b</text>
<text x="195.8" y="49.1">LP2</text>
<text x="195.8" y="51.7">LP3</text>
<text x="210.8" y="49.1">Ena</text>
<text x="123.2" y="55.5">OUT1b</text>
<text x="123.2" y="58">OUT2b</text>
<text x="208.2" y="54.2">OUT0b</text>
<text x="208.2" y="56.7">OUT1b</text>
<text x="208.2" y="59.3">OUT2b</text>
<text x="123.2" y="60.6">OUT3b</text>
<text x="123.4" y="63.1">SEL0b</text>
<text x="123.4" y="65.6">SEL1b</text>
<text x="208.2" y="61.8">OUT3b</text>
<text x="208.5" y="64.4">SEL0b</text>
<text x="125.7" y="68.2">Enb</text>
<text x="208.5" y="66.9">SEL1b</text>
<text x="210.8" y="69.4">Enb</text>
<text x="341.6" y="77.1">H101</text>
<text x="341.6" y="79.6">MountingHole_Pad</text>
<text x="346.7" y="83.4">H102</text>
<text x="346.7" y="86">MountingHole_Pad</text>
<text x="353.1" y="89.8">H103</text>
<text x="353.1" y="92.3">MountingHole_Pad</text>
<text x="358.1" y="96.1">H104</text>
<text x="358.1" y="98.7">MountingHole_Pad</text>
<text x="258.4" y="113.9">C26</text>
<text x="337.1" y="110.1">GND</text>
<text x="258.2" y="116.4">0.1u</text>
<text x="51.4" y="124.1">Screw_Terminal_01x02</text>
<text x="59.2" y="121.5">J1602</text>
<text x="81.5" y="120.2">PWR_FLAG</text>
<text x="77.7" y="130.4">PWR_FLAG</text>
<text x="105.4" y="131.7">C7</text>
<text x="246.1" y="128.1">GND</text>
<text x="268.9" y="130.4">U15</text>
<text x="95.3" y="132.9">C1</text>
<text x="95.3" y="135.5">0.1u</text>
<text x="105.4" y="136.8">100u</text>
<text x="127.3" y="135.5">3.3K</text>
<text x="128.2" y="132.9">R9</text>
<text x="268.9" y="132.9">74HC138</text>
<text x="259.6" y="138">A0</text>
<text x="259.6" y="140.6">A1</text>
<text x="259.6" y="143.1">A2</text>
<text x="267.6" y="139" transform="rotate(-90 267.6 139)">VCC</text>
<text x="271.3" y="143.1">Y2</text>
<text x="271.3" y="140.6">Y1</text>
<text x="271.3" y="138">Y0</text>
<text x="100.8" y="148.2">GND</text>
<text x="129.5" y="147.2">LED</text>
<text x="129.5" y="144.7">D21</text>
<text x="271.3" y="148.2">Y4</text>
<text x="271.3" y="145.6">Y3</text>
<text x="259.6" y="150.7">E0</text>
<text x="259.6" y="153.3">E1</text>
<text x="259.6" y="155.8">E2</text>
<text x="271.3" y="155.8">Y7</text>
<text x="271.3" y="153.3">Y6</text>
<text x="271.3" y="150.7">Y5</text>
<text x="123.7" y="157.1">GND</text>
<text x="267.6" y="157" transform="rotate(-90 267.6 157)">GND</text>
<text x="264.7" y="168.5">GND</text>
<text x="123.3" y="178.7">J2</text>
<text x="113.6" y="181.2">Conn_02x20_Odd_Even</text>
<text x="223.6" y="185">J3</text>
<text x="214" y="187.6">Conn_02x10_Odd_Even</text>
<text x="142.7" y="195.2">GND</text>
<text x="187.2" y="225.7">GND</text>
<text x="260.9" y="223.1">GND</text>
</g>
<g font-size="1.3" fill="#725600">
<text x="369.6" y="43">ファイル:</text>
<text x="376.7" y="43">ROM_ALU.kicad_sch</text>
<text x="346.7" y="53.1">ファイル:</text>
<text x="353.8" y="53.1">PC.kicad_sch</text>
<text x="369.6" y="53.1">ファイル:</text>
<text x="376.7" y="53.1">Decoder.kicad_sch</text>
<text x="109.2" y="72.2">ファイル:</text>
<text x="116.3" y="72.2">RS00.kicad_sch</text>
<text x="194.3" y="73.4">ファイル:</text>
<text x="201.4" y="73.4">RS01.kicad_sch</text>
</g>
<g font-size="1.3" fill="#a90000">
<text x="64.7" y="126.7">1</text>
<text x="64.7" y="129.3">2</text>
<text x="257.1" y="136.9">1</text>
<text x="266.4" y="134.7" transform="rotate(-90 266.4 134.7)">16</text>
<text x="274.3" y="136.9">15</text>
<text x="257.1" y="139.4">2</text>
<text x="257.1" y="142">3</text>
<text x="274.3" y="142">13</text>
<text x="274.3" y="139.4">14</text>
<text x="257.1" y="149.6">4</text>
<text x="274.3" y="149.6">10</text>
<text x="274.3" y="147.1">11</text>
<text x="274.3" y="144.5">12</text>
<text x="257.1" y="152.1">5</text>
<text x="257.1" y="154.7">6</text>
<text x="274.9" y="154.7">7</text>
<text x="274.9" y="152.1">9</text>
<text x="266.4" y="159.5" transform="rotate(-90 266.4 159.5)">8</text>
<text x="119.3" y="183.9">1</text>
<text x="128.2" y="183.9">2</text>
<text x="119.3" y="186.4">3</text>
<text x="119.3" y="189">5</text>
<text x="119.3" y="191.5">7</text>
<text x="128.2" y="186.4">4</text>
<text x="128.2" y="189">6</text>
<text x="128.2" y="191.5">8</text>
<text x="219.6" y="190.2">1</text>
<text x="228.5" y="190.2">2</text>
<text x="118.7" y="196.6">11</text>
<text x="119.3" y="194.1">9</text>
<text x="127.6" y="194.1">10</text>
<text x="127.6" y="196.6">12</text>
<text x="219.6" y="192.8">3</text>
<text x="219.6" y="195.3">5</text>
<text x="219.6" y="197.9">7</text>
<text x="228.5" y="192.8">4</text>
<text x="228.5" y="195.3">6</text>
<text x="228.5" y="197.9">8</text>
<text x="118.7" y="199.1">13</text>
<text x="118.7" y="201.7">15</text>
<text x="127.6" y="199.1">14</text>
<text x="127.6" y="201.7">16</text>
<text x="219" y="202.9">11</text>
<text x="219.6" y="200.4">9</text>
<text x="227.9" y="200.4">10</text>
<text x="227.9" y="202.9">12</text>
<text x="118.7" y="204.2">17</text>
<text x="118.7" y="206.8">19</text>
<text x="118.7" y="209.3">21</text>
<text x="127.6" y="204.2">18</text>
<text x="127.6" y="206.8">20</text>
<text x="127.6" y="209.3">22</text>
<text x="219" y="205.5">13</text>
<text x="219" y="208">15</text>
<text x="227.9" y="205.5">14</text>
<text x="227.9" y="208">16</text>
<text x="118.7" y="211.8">23</text>
<text x="118.7" y="214.4">25</text>
<text x="127.6" y="211.8">24</text>
<text x="127.6" y="214.4">26</text>
<text x="219" y="210.6">17</text>
<text x="219" y="213.1">19</text>
<text x="227.9" y="210.6">18</text>
<text x="227.9" y="213.1">20</text>
<text x="118.7" y="216.9">27</text>
<text x="118.7" y="219.5">29</text>
<text x="118.7" y="222">31</text>
<text x="127.6" y="216.9">28</text>
<text x="127.6" y="219.5">30</text>
<text x="127.6" y="222">32</text>
<text x="118.7" y="224.5">33</text>
<text x="118.7" y="227.1">35</text>
<text x="127.6" y="224.5">34</text>
<text x="127.6" y="227.1">36</text>
<text x="118.7" y="229.6">37</text>
<text x="118.7" y="232.2">39</text>
<text x="127.6" y="229.6">38</text>
<text x="127.6" y="232.2">40</text>
</g>
</svg>
